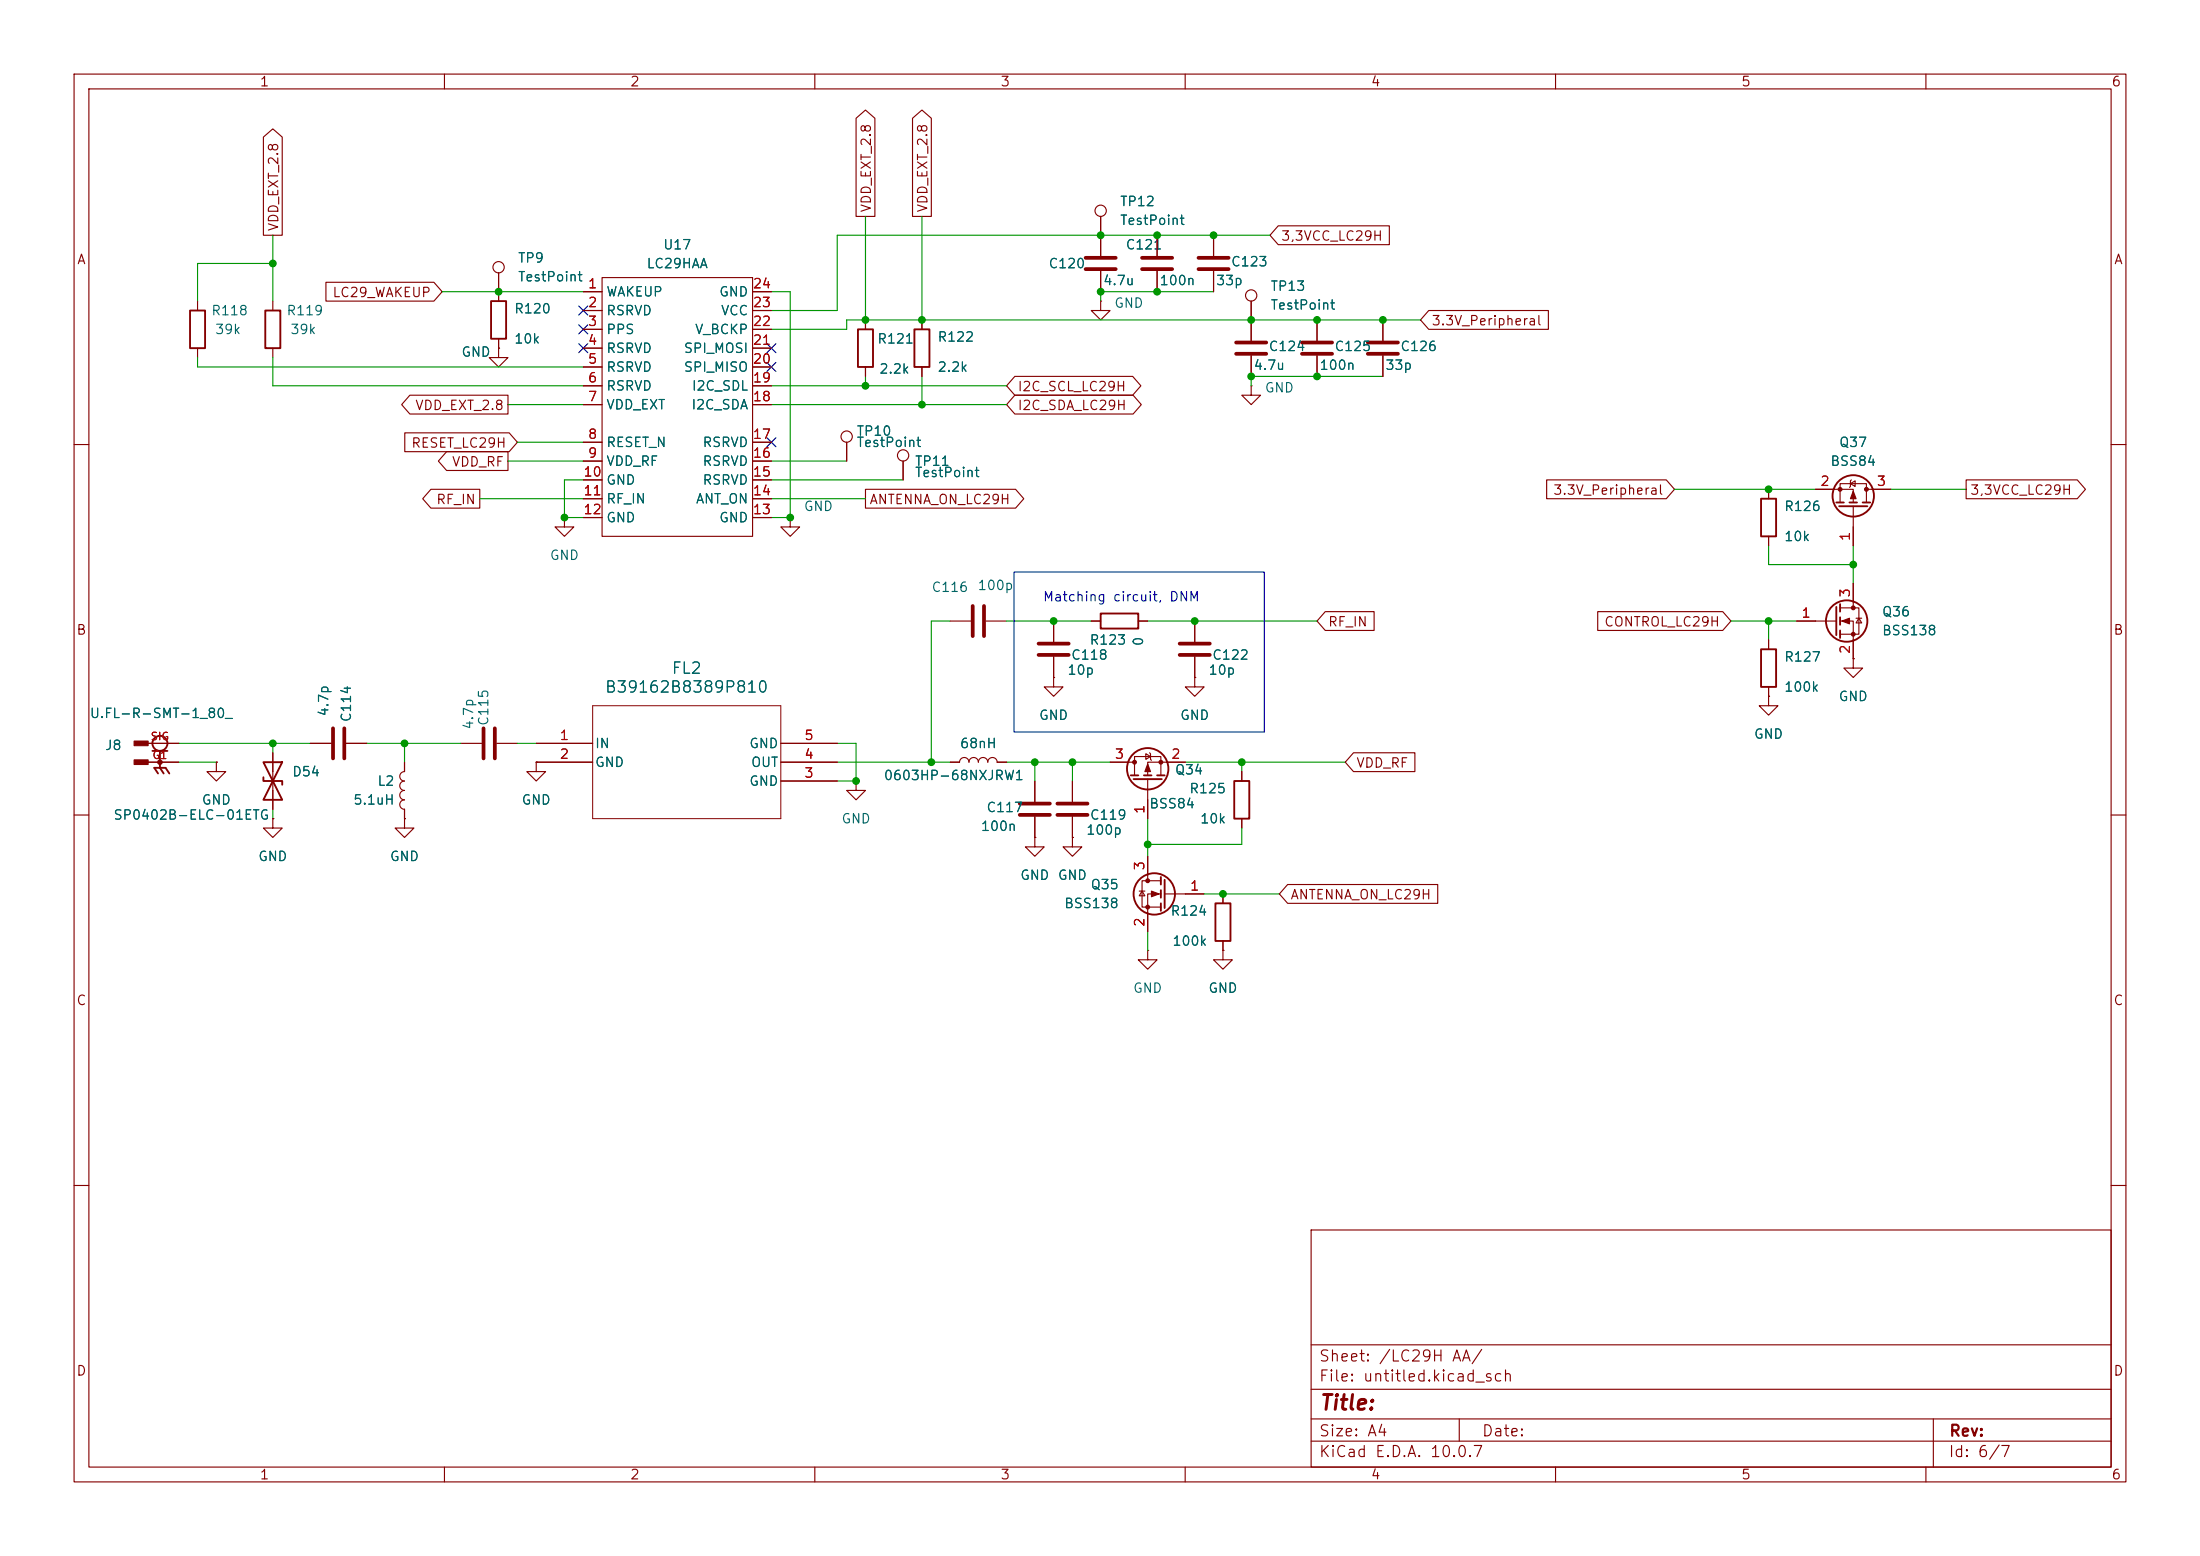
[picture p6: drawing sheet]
<svg xmlns="http://www.w3.org/2000/svg" width="297mm" height="210mm" viewBox="0 0 297 210" stroke-linecap="round" stroke-linejoin="round" font-family="sans-serif">
<g fill="none" stroke="#840000" stroke-width=".15">
<path d="M10 10h277v190h-277zM12 12h273v186h-273zM35.6 18.5l1.2-1.1 1.3 1.1v13.3h-2.5zM60 10v2M110 10v2M115.6 16l1.2-1.1 1.3 1.1v13.2h-2.5zM123.2 16l1.3-1.1 1.2 1.1v13.2h-2.5zM160 10v2M210 10v2M260 10v2M44 38.1h14.6l1.1 1.3-1.1 1.2h-14.6zM67.3 36.8v3.8"/>
<path d="M78.7 39.4h2.6M81.3 37.5h20.3v34.9h-20.3zM101.6 39.4h2.5M148.6 29.2v5.3M148.6 36.6v2.8M156.2 31.8v2.7M156.2 36.6v2.8M163.8 31.8v2.7M163.8 36.6v2.8M172.6 30.5h15v2.5h-15l-1.2-1.2zM26.7 40.6v1.3M26.7 47v1.3"/>
<path d="M36.8 40.6v1.3M36.8 47v1.3M54.6 58.4h14.1l1.1 1.3-1.1 1.3h-14.1zM55.3 53.3h13.3v2.6h-13.3l-1.1-1.3zM67.3 47v1.3h1.3l-1.3 1.2-1.3-1.2h1.3M67.3 47h.1M67.3 45.7v1.3M78.7 41.9h2.6M78.7 44.5h2.6M78.7 47h2.6M78.7 49.5h2.6M78.7 52.1h2.6"/>
<path d="M78.7 54.6h2.6M78.7 59.7h2.6M101.6 41.9h2.5M101.6 44.5h2.5M101.6 47h2.5M101.6 49.5h2.5M101.6 52.1h2.5M101.6 54.6h2.5M101.6 59.7h2.5M114.3 59.7v2.5M116.8 43.2v1.3M116.8 49.5v1.3"/>
<path d="M124.5 43.2v1.3M124.5 49.5v1.3M137 50.8h15.9l1.1 1.3-1.1 1.2h-15.9l-1.1-1.2zM137 53.3h16l1.1 1.3-1.1 1.3h-16l-1.1-1.3zM148.6 40.6v1.3h1.3l-1.3 1.3-1.3-1.3h1.3M148.6 40.6h.1M168.9 52.1v1.2h1.3l-1.3 1.3-1.3-1.3h1.3M168.9 52.1h.1M168.9 40.6v5.4M168.9 48v2.8M177.8 43.2v2.8M177.8 48v2.8"/>
<path d="M186.7 43.2v2.8M186.7 48v2.8M192.9 41.9h16.1v2.6h-16.1l-1.1-1.3zM10 60h2M58.2 66h6.6v2.6h-6.6l-1.1-1.3zM60.3 61h8.3v2.5h-8.3l-1.1-1.3zM76.2 69.9v1.2h1.3l-1.3 1.3-1.3-1.3h1.3M76.2 69.9h.1M78.7 62.2h2.6M78.7 64.8h2.6M78.7 67.3h2.6M78.7 69.9h2.6"/>
<path d="M101.6 62.2h2.5M101.6 64.8h2.5M101.6 67.3h2.5M101.6 69.9h2.5M106.7 69.9v1.2h1.2l-1.2 1.3-1.3-1.3h1.3M106.7 69.9h.1M116.8 66h20.3l1.1 1.3-1.1 1.3h-20.3zM121.9 62.2v2.6M208.8 64.8h16.1l1.2 1.2-1.2 1.3h-16.1zM238.8 66v1.3M238.8 72.4v1.3M245.1 66h5.1v1.8"/>
<path d="M248.4 67.8v-2.5h3.6v2.5M249.8 65.3l.6-.4v.8zM249.9 64.8l-.1 .1v.8l-.1 .1M250.2 68.3v5.4M250.2 78.7v3.3M252 66h3.3M265.4 64.8h15l1.1 1.2-1.1 1.3h-15zM285 60h2M128.3 83.8h2.8M133.1 83.8h2.8M142.2 91.4v1.3h-1.2l1.2 1.3 1.3-1.3h-1.3M142.2 91.4h.1"/>
<path d="M142.2 83.8v2.8M142.2 88.6v2.8M147.3 83.8h1.3M153.7 83.8h1.2M161.3 91.4v1.3h-1.3l1.3 1.3 1.3-1.3h-1.3M161.3 91.4h.1M161.3 83.8v2.8M161.3 88.6v2.8M178.9 82.5h6.6v2.6h-6.6l-1.1-1.3zM215.7 82.5h16.9l1.1 1.3-1.1 1.3h-16.9zM238.8 94v1.3h1.2l-1.2 1.2-1.3-1.2h1.3M238.8 94h.1"/>
<path d="M238.8 86.4v1.2M238.8 92.7v1.3M242.6 83.8h5.3M248.4 82h2.6v3.6h-2.6M248.4 83.8h1.8v5.1M250.2 88.9v1.3h1.3l-1.3 1.2-1.3-1.2h1.3M250.2 88.9h.1M250.6 83.4h.7M251 83.4l.3 .7h-.7zM10 110h2M19 102.9h5.1M19 100.3h5.1"/>
<path d="M29.2 102.9v1.2h1.3l-1.3 1.3-1.3-1.3h1.3M29.2 102.9h.1M36.8 110.5v1.3h1.3l-1.3 1.2-1.2-1.2h1.2M36.8 110.5h.1M36.8 101.6v7.6M41.9 100.3h2.8M46.7 100.3h2.8M54.6 102.9v1.2a.64 .64 0 0 0-.6 .7 .64 .64 0 0 0 .6 .6M54.6 105.4a.64 .64 0 0 0-.6 .6 .64 .64 0 0 0 .6 .7 .64 .64 0 0 0-.6 .6 .64 .64 0 0 0 .6 .7M54.6 108a.64 .64 0 0 0-.6 .6 .64 .64 0 0 0 .6 .6v1.3M54.6 110.5v1.3h1.3l-1.3 1.2-1.3-1.2h1.3M54.6 110.5h.1"/>
<path d="M62.2 100.3h2.8M67.1 100.3h2.7M72.4 102.9v1.2h1.3l-1.3 1.3-1.3-1.3h1.3M72.4 102.9h.1M72.4 102.9h7.6M72.4 100.3h7.6M105.4 102.9h7.6M105.4 100.3h7.6M105.4 105.4h7.6M115.6 105.4v1.3h1.2l-1.2 1.3-1.3-1.3h1.3M115.6 105.4h.1M128.3 102.9h1.2a.64 .64 0 0 1 .7-.7 .64 .64 0 0 1 .6 .7 .64 .64 0 0 1 .6-.7 .64 .64 0 0 1 .7 .7 .64 .64 0 0 1 .6-.7 .64 .64 0 0 1 .6 .7 .64 .64 0 0 1 .7-.7 .64 .64 0 0 1 .6 .7h1.3"/>
<path d="M139.7 113v1.3h-1.3l1.3 1.3 1.3-1.3h-1.3M139.7 113h.1M139.7 105.4v2.8M139.7 110.2v2.8M144.8 113v1.3h-1.3l1.3 1.3 1.2-1.3h-1.2M144.8 113h.1M144.8 105.4v2.8M144.8 110.2v2.8M149.9 102.9h3.3M153.2 104.6v-2.5h3.5v2.5M154.7 101.7l.6 .4-.6 .4zM154.9 105.2v5.3"/>
<path d="M154.9 115.6v3.3M155.2 101.6l.1 .1v.8l.1 .1M156.7 118.9h-2.5v3.5h2.5M160 102.9h-5.1v1.7M167.6 104.1v1.3M167.6 110.5v1.3M173.8 119.4h20.3v2.5h-20.3l-1.1-1.2zM182.7 101.6h8.3v2.5h-8.3l-1.1-1.2zM285 110h2M153.8 120.3h.8M154.2 120.3l.4 .6h-.8zM154.9 128.3v1.2h-1.2l1.2 1.3 1.3-1.3h-1.3"/>
<path d="M154.9 128.3h.1M156.7 120.7h-1.8v5M157.2 120.7h5.4M165.1 128.3v1.2h-1.3l1.3 1.3 1.3-1.3h-1.3M165.1 128.3h.1M165.1 120.7v1.2M165.1 127v1.3M10 160h2M177 166h108v32h-108zM285 160h2M60 198v2M110 198v2"/>
<path d="M160 198v2M177 194.5h108M177 191.5h108M177 187.5h108M177 181.5h108M197 191.5v3M210 198v2M260 198v2M261 191.5v6.5"/>
<circle cx="67.3" cy="36.1" r=".76"/>
<circle cx="148.6" cy="28.4" r=".76"/>
<circle cx="168.9" cy="39.9" r=".76"/>
<circle cx="114.3" cy="58.9" r=".76"/>
<circle cx="121.9" cy="61.5" r=".76"/>
</g>
<g fill="none" stroke="#840000" stroke-width=".51">
<path d="M146.6 34.8h4M146.6 36.3h4M154.2 34.8h4M154.2 36.3h4M161.8 34.8h4.1M161.8 36.3h4.1M166.9 46.2h4M166.9 47.8h4M175.8 46.2h4M175.8 47.8h4M184.7 46.2h4M184.7 47.8h4"/>
<path d="M45 98.3v4.1M46.5 98.3v4.1M65.3 98.3v4.1M66.8 98.3v4.1M131.3 81.8v4.1M132.8 81.8v4.1M140.2 86.9h4.1M140.2 88.4h4.1M159.3 86.9h4M159.3 88.4h4M137.7 108.5h4M137.7 110h4"/>
<path d="M142.7 108.5h4.1M142.7 110h4.1"/>
</g>
<g fill="none" stroke="#840000" stroke-width=".25">
<path d="M25.7 41.9h2v5.1h-2zM35.8 41.9h2v5.1h-2zM66.3 40.6h2v5.1h-2zM115.8 44.5h2.1v5h-2.1zM123.4 44.5h2.1v5h-2.1zM237.7 67.3h2.1v5.1h-2.1zM247.9 67.8h1M248.3 68.3h3.8M249.7 67.8h1M251.5 67.8h1M148.6 82.8h5.1v2h-5.1zM237.7 87.6h2.1v5.1h-2.1z"/>
<path d="M247.9 81.9v3.8M248.4 81.5v1.1M248.4 83.3v1M248.4 85.1v1M20.6 101.3h2M21.3 104.4l-.5-.8h1.6l.5 .8M21.6 101.3v2.3l.5 .8M35.6 102.9l2.5 5.1h-2.5l2.5-5.1zM35.6 104.9v.5h2.5v.5M152.7 104.6h1M153 105.2h3.8M154.4 104.6h1"/>
<path d="M156.2 104.6h1M156.7 118.4v1M157.2 118.7v3.9M166.6 105.4h2.1v5.1h-2.1zM156.7 120.1v1.1M156.7 121.9v1M164.1 121.9h2v5.1h-2z"/>
<circle cx="250.2" cy="66.9" r="2.79"/>
<circle cx="249.3" cy="83.8" r="2.79"/>
<circle cx="21.6" cy="100.3" r="1.02"/>
<circle cx="21.6" cy="102.9" r=".25"/>
<circle cx="154.9" cy="103.8" r="2.79"/>
<circle cx="155.8" cy="120.6" r="2.79"/>
</g>
<g fill="#840000" stroke="#840000" stroke-width=".14">
<path d="M18.1 100h1.9v.6h-1.9z"/>
<path d="M18.1 102.6h1.9v.6h-1.9z"/>
</g>
<g fill="#840000" stroke="#840000" stroke-width=".15">
<path d="M155.4 120.3l1.1 .4-1.1 .3z"/>
<path d="M248.7 83.8l1-.4v.8z"/>
<path d="M250.2 66.3l.4 1h-.8z"/>
<path d="M154.9 103.1l.4 1h-.7z"/>
<circle cx="154.9" cy="118.9" r=".25"/>
<circle cx="154.9" cy="122.4" r=".25"/>
<circle cx="250.2" cy="82" r=".25"/>
<circle cx="250.2" cy="85.6" r=".25"/>
<circle cx="252" cy="66" r=".25"/>
<circle cx="248.4" cy="66" r=".25"/>
<circle cx="153.2" cy="102.9" r=".25"/>
<circle cx="156.7" cy="102.9" r=".25"/>
</g>
<path d="M80 95.3h25.4v15.2h-25.4z" fill="none" stroke="#840000" stroke-width=".14"/>
<g fill="none" stroke="#009600" stroke-width=".15">
<path d="M36.8 31.8v8.8M36.8 35.6h-10.1v5M59.7 39.4h19M104.1 39.4h2.6v30.5h-2.6M116.8 29.2v14M124.5 29.2v14M163.8 39.4h-15.2v1.2M171.4 31.8h-58.4v10.1h-8.9M26.7 48.3v1.2h52M36.8 48.3v3.8h41.9M68.6 54.6h10.1M69.8 59.7h8.9"/>
<path d="M104.1 52.1h31.8M104.1 54.6h31.8M116.8 50.8v1.3M124.5 50.8v3.8M186.7 50.8h-17.8v1.3M191.8 43.2h-77.5v1.3h-10.2M64.8 67.3h13.9M68.6 62.2h10.1M78.7 64.8h-2.5v5.1h2.5M104.1 67.3h12.7M104.1 62.2h10.2M104.1 64.8h17.8"/>
<path d="M226.1 66h19M238.8 73.7v2.5h11.4M250.2 73.7v5M255.3 66h10.1M128.3 83.8h-2.6v19.1M135.9 83.8h11.4M154.9 83.8h22.9M233.7 83.8h8.9M238.8 83.8v2.6M24.1 102.9h5.1M24.1 100.3h17.8M36.8 100.3v1.3"/>
<path d="M36.8 109.2v1.3M49.5 100.3h12.7M54.6 100.3v2.6M69.8 100.3h2.6M113 100.3h2.6v5.1h-2.6M113 102.9h15.3M135.9 102.9h14M139.7 102.9v2.5M144.8 102.9v2.5M154.9 110.5v5.1M160 102.9h21.6M167.6 102.9v1.2"/>
<path d="M167.6 111.8v2.2h-12.7M154.9 125.7v2.6M162.6 120.7h10.1"/>
</g>
<path d="M78.1 41.3l1.2 1.2M78.1 43.8l1.2 1.3M78.1 46.4l1.2 1.2M79.3 41.3l-1.2 1.2M79.3 43.8l-1.2 1.3M79.3 46.4l-1.2 1.2M103.5 59.1l1.2 1.2M103.5 46.4l1.2 1.2M103.5 48.9l1.2 1.2M104.7 59.1l-1.2 1.2M104.7 46.4l-1.2 1.2M104.7 48.9l-1.2 1.2" fill="none" stroke="#000084" stroke-width=".15"/>
<path d="M136.9 77.2h33.8v21.6h-33.8z" fill="none" stroke="#0000c2" stroke-width=".15"/>
<g fill="#009600" stroke="#009600" stroke-width=".14">
<circle cx="148.6" cy="39.4" r=".46"/>
<circle cx="156.2" cy="31.8" r=".46"/>
<circle cx="156.2" cy="39.4" r=".46"/>
<circle cx="148.6" cy="31.8" r=".46"/>
<circle cx="144.8" cy="102.9" r=".46"/>
<circle cx="161.3" cy="83.8" r=".46"/>
<circle cx="125.7" cy="102.9" r=".46"/>
<circle cx="139.7" cy="102.9" r=".46"/>
<circle cx="154.9" cy="114" r=".46"/>
<circle cx="165.1" cy="120.7" r=".46"/>
<circle cx="36.8" cy="35.6" r=".46"/>
<circle cx="54.6" cy="100.3" r=".46"/>
<circle cx="76.2" cy="69.9" r=".46"/>
<circle cx="36.8" cy="100.3" r=".46"/>
<circle cx="124.5" cy="43.2" r=".46"/>
<circle cx="116.8" cy="43.2" r=".46"/>
<circle cx="67.3" cy="39.4" r=".46"/>
<circle cx="106.7" cy="69.9" r=".46"/>
<circle cx="115.6" cy="105.4" r=".46"/>
<circle cx="168.9" cy="50.8" r=".46"/>
<circle cx="177.8" cy="43.2" r=".46"/>
<circle cx="177.8" cy="50.8" r=".46"/>
<circle cx="167.6" cy="102.9" r=".46"/>
<circle cx="238.8" cy="66" r=".46"/>
<circle cx="186.7" cy="43.2" r=".46"/>
<circle cx="238.8" cy="83.8" r=".46"/>
<circle cx="250.2" cy="76.2" r=".46"/>
<circle cx="142.2" cy="83.8" r=".46"/>
<circle cx="116.8" cy="52.1" r=".46"/>
<circle cx="124.5" cy="54.6" r=".46"/>
<circle cx="163.8" cy="31.8" r=".46"/>
<circle cx="168.9" cy="43.2" r=".46"/>
</g>
<text font-size="2" fill="#840000" x="178" y="190.8">Title:</text>
<g font-size="1.5" fill="#006464">
<text x="81.6" y="93.9">B39162B8389P810</text>
<text x="90.6" y="91.3">FL2</text>
</g>
<g font-size="1.5" fill="#840000">
<text x="178" y="184.1">Sheet: /LC29H AA/</text>
<text x="178" y="186.8">File: untitled.kicad_sch</text>
<text x="178" y="197">KiCad E.D.A. 10.0.7</text>
<text x="178" y="194.2">Size: A4</text>
<text x="200" y="194.2">Date:</text>
<text x="263" y="197">Id: 6/7</text>
<text x="263" y="194.2">Rev:</text>
</g>
<g font-size="1.3" fill="#840000">
<text x="35" y="12">1</text>
<text x="85" y="12">2</text>
<text x="135" y="12">3</text>
<text x="185" y="12">4</text>
<text x="235" y="12">5</text>
<text x="285" y="12">6</text>
<text x="117.9" y="28.8" transform="rotate(-90 117.9 28.8)">VDD_EXT_2.8</text>
<text x="125.5" y="28.8" transform="rotate(-90 125.5 28.8)">VDD_EXT_2.8</text>
<text x="10.3" y="36">A</text>
<text x="37.9" y="31.3" transform="rotate(-90 37.9 31.3)">VDD_EXT_2.8</text>
<text x="172.9" y="32.8">3,3VCC_LC29H</text>
<text x="285.3" y="36">A</text>
<text x="44.8" y="40.4">LC29_WAKEUP</text>
<text x="193.2" y="44.2">3.3V_Peripheral</text>
<text x="137.3" y="53.1">I2C_SCL_LC29H</text>
<text x="56" y="55.7">VDD_EXT_2.8</text>
<text x="137.3" y="55.7">I2C_SDA_LC29H</text>
<text x="55.4" y="60.7">RESET_LC29H</text>
<text x="60.9" y="63.3">VDD_RF</text>
<text x="58.8" y="68.4">RF_IN</text>
<text x="117.3" y="68.4">ANTENNA_ON_LC29H</text>
<text x="209.6" y="67.1">3.3V_Peripheral</text>
<text x="265.9" y="67.1">3,3VCC_LC29H</text>
<text x="10.2" y="86">B</text>
<text x="179.2" y="84.9">RF_IN</text>
<text x="216.5" y="84.9">CONTROL_LC29H</text>
<text x="285.2" y="86">B</text>
<text x="183" y="103.9">VDD_RF</text>
<text x="174.1" y="121.7">ANTENNA_ON_LC29H</text>
<text x="10.2" y="136">C</text>
<text x="285.2" y="136">C</text>
<text x="10.2" y="186">D</text>
<text x="285.2" y="186">D</text>
<text x="35" y="200">1</text>
<text x="85" y="200">2</text>
<text x="135" y="200">3</text>
<text x="185" y="200">4</text>
<text x="235" y="200">5</text>
<text x="285" y="200">6</text>
</g>
<g font-size="1.3" fill="#006464">
<text x="151.1" y="28.1">TP12</text>
<text x="69.8" y="35.8">TP9</text>
<text x="89.4" y="34">U17</text>
<text x="151.1" y="30.7">TestPoint</text>
<text x="151.9" y="34">C121</text>
<text x="69.8" y="38.3">TestPoint</text>
<text x="81.8" y="40.3">WAKEUP</text>
<text x="87.2" y="36.5">LC29HAA</text>
<text x="97" y="40.3">GND</text>
<text x="141.5" y="36.5">C120</text>
<text x="148.8" y="38.8">4.7u</text>
<text x="150.3" y="41.9">GND</text>
<text x="156.4" y="38.8">100n</text>
<text x="164.1" y="38.8">33p</text>
<text x="166.1" y="36.3">C123</text>
<text x="171.4" y="39.6">TP13</text>
<text x="28.4" y="42.9">R118</text>
<text x="28.9" y="45.4">39k</text>
<text x="38.6" y="42.9">R119</text>
<text x="39.1" y="45.4">39k</text>
<text x="69.3" y="42.6">R120</text>
<text x="69.3" y="46.7">10k</text>
<text x="81.8" y="42.9">RSRVD</text>
<text x="81.8" y="45.4">PPS</text>
<text x="81.8" y="48">RSRVD</text>
<text x="92.2" y="48">SPI_MOSI</text>
<text x="93.7" y="45.4">V_BCKP</text>
<text x="97.2" y="42.9">VCC</text>
<text x="118.3" y="46.7">R121</text>
<text x="126.5" y="46.4">R122</text>
<text x="171.2" y="47.7">C124</text>
<text x="171.4" y="42.1">TestPoint</text>
<text x="180.1" y="47.7">C125</text>
<text x="189" y="47.7">C126</text>
<text x="62.2" y="48.5">GND</text>
<text x="81.8" y="50.5">RSRVD</text>
<text x="81.8" y="53">RSRVD</text>
<text x="92.2" y="50.5">SPI_MISO</text>
<text x="93.3" y="53">I2C_SDL</text>
<text x="118.6" y="50.7">2.2k</text>
<text x="126.5" y="50.5">2.2k</text>
<text x="169.1" y="50.2">4.7u</text>
<text x="170.7" y="53.3">GND</text>
<text x="178" y="50.2">100n</text>
<text x="186.9" y="50.2">33p</text>
<text x="81.8" y="55.6">VDD_EXT</text>
<text x="93.2" y="55.6">I2C_SDA</text>
<text x="115.6" y="59.1">TP10</text>
<text x="81.8" y="60.7">RESET_N</text>
<text x="81.8" y="63.2">VDD_RF</text>
<text x="81.8" y="65.7">GND</text>
<text x="94.8" y="65.7">RSRVD</text>
<text x="94.8" y="63.2">RSRVD</text>
<text x="94.8" y="60.7">RSRVD</text>
<text x="115.6" y="60.7">TestPoint</text>
<text x="123.4" y="63.2">TP11</text>
<text x="123.4" y="64.7">TestPoint</text>
<text x="247" y="63.2">BSS84</text>
<text x="248.2" y="60.7">Q37</text>
<text x="81.8" y="68.3">RF_IN</text>
<text x="81.8" y="70.8">GND</text>
<text x="93.8" y="68.3">ANT_ON</text>
<text x="97" y="70.8">GND</text>
<text x="108.4" y="69.3">GND</text>
<text x="240.8" y="69.3">R126</text>
<text x="74.1" y="75.9">GND</text>
<text x="240.8" y="73.4">10k</text>
<text x="125.7" y="80.2">C116</text>
<text x="131.9" y="80">100p</text>
<text x="254" y="83.5">Q36</text>
<text x="144.5" y="89.4">C118</text>
<text x="147" y="87.3">R123</text>
<text x="154.6" y="87.3" transform="rotate(-90 154.6 87.3)">0</text>
<text x="163.6" y="89.4">C122</text>
<text x="240.8" y="89.6">R127</text>
<text x="254" y="86.1">BSS138</text>
<text x="144" y="91.4">10p</text>
<text x="163.1" y="91.4">10p</text>
<text x="240.8" y="93.7">100k</text>
<text x="248.1" y="94.9">GND</text>
<text x="12" y="97.2">U.FL-R-SMT-1_80_</text>
<text x="14.1" y="101.5">J8</text>
<text x="44.7" y="96.8" transform="rotate(-90 44.7 96.8)">4.7p</text>
<text x="47.7" y="97.6" transform="rotate(-90 47.7 97.6)">C114</text>
<text x="64.2" y="98.6" transform="rotate(-90 64.2 98.6)">4.7p</text>
<text x="66.2" y="98.1" transform="rotate(-90 66.2 98.1)">C115</text>
<text x="80.2" y="101.3">IN</text>
<text x="101.1" y="101.3">GND</text>
<text x="129.5" y="101.3">68nH</text>
<text x="140.2" y="97.5">GND</text>
<text x="159.2" y="97.5">GND</text>
<text x="236.7" y="100">GND</text>
<text x="39.4" y="105.1">D54</text>
<text x="50.9" y="106.4">L2</text>
<text x="80.2" y="103.8">GND</text>
<text x="101.1" y="106.4">GND</text>
<text x="101.3" y="103.8">OUT</text>
<text x="119.2" y="105.6">0603HP-68NXJRW1</text>
<text x="158.5" y="104.8">Q34</text>
<text x="160.5" y="107.4">R125</text>
<text x="15.2" y="110.9">SP0402B-ELC-01ETG</text>
<text x="27.1" y="108.9">GND</text>
<text x="47.6" y="108.9">5.1uH</text>
<text x="70.3" y="108.9">GND</text>
<text x="113.5" y="111.5">GND</text>
<text x="132.3" y="112.5">100n</text>
<text x="133.1" y="109.9">C117</text>
<text x="146.5" y="113">100p</text>
<text x="147.1" y="110.9">C119</text>
<text x="155.1" y="109.4">BSS84</text>
<text x="161.9" y="111.5">10k</text>
<text x="34.8" y="116.5">GND</text>
<text x="52.5" y="116.5">GND</text>
<text x="137.6" y="119.1">GND</text>
<text x="142.7" y="119.1">GND</text>
<text x="143.6" y="122.9">BSS138</text>
<text x="147.1" y="120.3">Q35</text>
<text x="157.9" y="123.9">R124</text>
<text x="158.2" y="128">100k</text>
<text x="152.9" y="134.3">GND</text>
<text x="163" y="134.3">GND</text>
</g>
<g font-size="1.3" fill="#a90000">
<text x="79.3" y="39.2">1</text>
<text x="79.3" y="41.8">2</text>
<text x="101.5" y="41.8">23</text>
<text x="101.5" y="39.2">24</text>
<text x="79.3" y="44.3">3</text>
<text x="79.3" y="46.9">4</text>
<text x="101.5" y="46.9">21</text>
<text x="101.5" y="44.3">22</text>
<text x="79.3" y="49.4">5</text>
<text x="79.3" y="51.9">6</text>
<text x="101.5" y="51.9">19</text>
<text x="101.5" y="49.4">20</text>
<text x="79.3" y="54.5">7</text>
<text x="79.3" y="59.6">8</text>
<text x="101.5" y="59.6">17</text>
<text x="101.5" y="54.5">18</text>
<text x="78.7" y="64.6">10</text>
<text x="79.3" y="62.1">9</text>
<text x="101.5" y="64.6">15</text>
<text x="101.5" y="62.1">16</text>
<text x="245.6" y="65.9">2</text>
<text x="253.3" y="65.9">3</text>
<text x="78.7" y="67.2">11</text>
<text x="78.7" y="69.7">12</text>
<text x="101.5" y="69.7">13</text>
<text x="101.5" y="67.2">14</text>
<text x="250.1" y="73.1" transform="rotate(-90 250.1 73.1)">1</text>
<text x="243.1" y="83.7">1</text>
<text x="250.1" y="80.7" transform="rotate(-90 250.1 80.7)">3</text>
<text x="250.1" y="88.4" transform="rotate(-90 250.1 88.4)">2</text>
<text x="75.5" y="100.2">1</text>
<text x="108.5" y="100.2">5</text>
<text x="75.5" y="102.7">2</text>
<text x="108.5" y="105.3">3</text>
<text x="108.5" y="102.7">4</text>
<text x="150.4" y="102.7">3</text>
<text x="158" y="102.7">2</text>
<text x="154.8" y="110" transform="rotate(-90 154.8 110)">1</text>
<text x="154.8" y="117.6" transform="rotate(-90 154.8 117.6)">3</text>
<text x="154.8" y="125.2" transform="rotate(-90 154.8 125.2)">2</text>
<text x="160.6" y="120.5">1</text>
</g>
<text font-size="1.3" fill="#0000c2" x="140.7" y="81.5">Matching circuit, DNM</text>
<g font-size="1" fill="#a90000">
<text x="20.3" y="100.1">SIG</text>
<text x="20.5" y="102.7">G1</text>
</g>
</svg>
